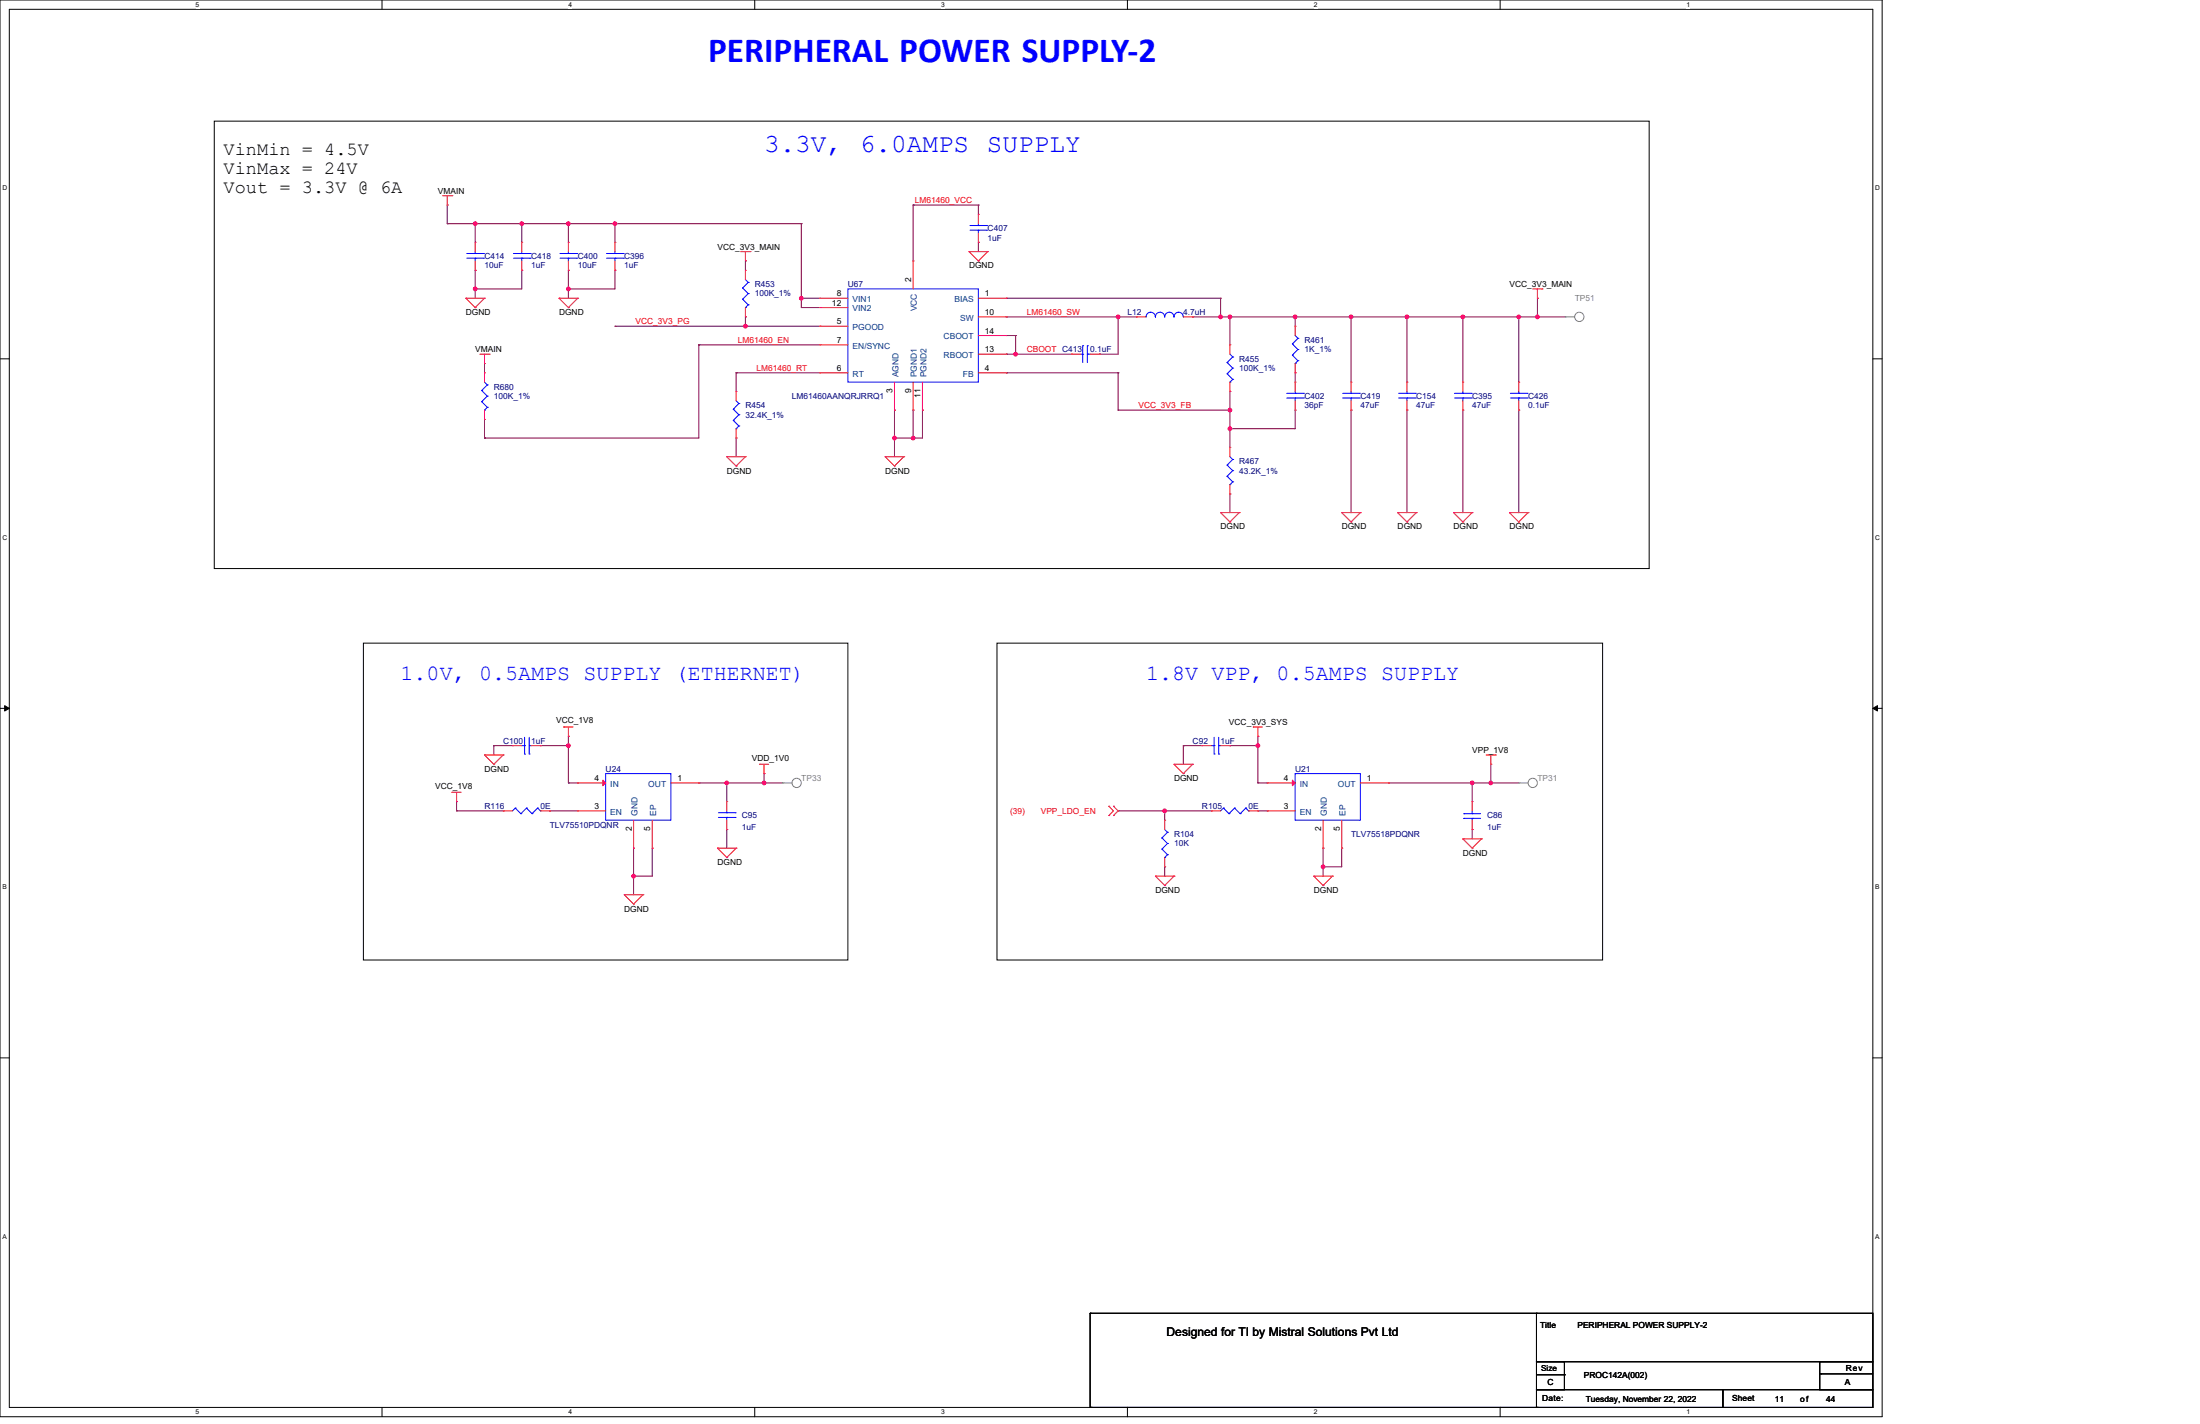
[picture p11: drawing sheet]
<svg xmlns="http://www.w3.org/2000/svg" width="432mm" height="279mm" viewBox="0 0 432 279" stroke-linecap="round" stroke-linejoin="round" font-family="sans-serif">
<path d="M0 0h369.4v278h-369.4zM1.8 1.8h365.8v274.3h-365.8z" fill="none" stroke="#000" stroke-width=".2"/>
<g fill="#fff">
<path d="M38.4 .2h.7v1.4h-.7z"/>
<path d="M38.4 276.3h.7v1.5h-.7z"/>
</g>
<path d="M75 0v1.8M75 276.1v1.9" fill="none" stroke="#000" stroke-width=".2"/>
<g fill="#fff">
<path d="M111.6 .2h.7v1.4h-.7z"/>
<path d="M111.6 276.3h.7v1.5h-.7z"/>
</g>
<path d="M148.1 0v1.8M148.1 276.1v1.9" fill="none" stroke="#000" stroke-width=".2"/>
<g fill="#fff">
<path d="M184.7 .2h.7v1.4h-.7z"/>
<path d="M184.7 276.3h.7v1.5h-.7z"/>
</g>
<path d="M221.3 0v1.8M221.3 276.1v1.9" fill="none" stroke="#000" stroke-width=".2"/>
<g fill="#fff">
<path d="M257.9 .2h.7v1.4h-.7z"/>
<path d="M257.9 276.3h.7v1.5h-.7z"/>
</g>
<path d="M294.4 0v1.8M294.4 276.1v1.9" fill="none" stroke="#000" stroke-width=".2"/>
<g fill="#fff">
<path d="M331 .2h.7v1.4h-.7z"/>
<path d="M331 276.3h.7v1.5h-.7z"/>
<path d="M.5 36.1h.9v1.5h-.9z"/>
<path d="M368 36.1h1v1.5h-1z"/>
<path d="M.5 104.7h.9v1.5h-.9z"/>
<path d="M368 104.7h1v1.5h-1z"/>
</g>
<path d="M0 70.4h1.8M367.6 70.4h1.8" fill="none" stroke="#000" stroke-width=".2"/>
<g fill="#fff">
<path d="M.5 173.3h.8v1.4h-.8z"/>
<path d="M368 173.3h.9v1.4h-.9z"/>
</g>
<path d="M0 139h1.8M.9 138.5l.9 .5-.9 .5zM367.6 139l.9-.5v1zM367.6 139h1.8" fill="none" stroke="#000" stroke-width=".2"/>
<path d="M.9 138.5l.9 .5-.9 .5zM367.6 139l.9-.5v1z" fill="#000"/>
<g fill="#fff">
<path d="M.5 241.9h.8v1.4h-.8z"/>
<path d="M368 241.9h.9v1.4h-.9z"/>
</g>
<path d="M42.1 23.8h281.6v87.8h-281.6zM71.3 126.2h95.1v62.2h-95.1zM195.7 126.2h118.9v62.2h-118.9zM0 207.6h1.8M367.6 207.6h1.8" fill="none" stroke="#000" stroke-width=".2"/>
<path d="M175.6 80.5h.1M175.6 80.5v5.5M179.2 80.5h.1M179.2 80.5v5.5M181.1 80.5h.1M181.1 80.5v5.5" fill="none" stroke="#800040" stroke-width=".2"/>
<circle cx="179.2" cy="85.9" r=".36" fill="#f0f"/>
<circle cx="179.2" cy="85.9" r=".36" fill="none" stroke="#f0f" stroke-width=".2"/>
<path d="M179.2 86h.1M179.2 86h1.9M292.6 153.6h.1M292.6 153.6h5.5M259.7 170.1h.1M259.7 166.4h.1M259.7 166.4v3.7M263.3 166.4h.1M263.3 166.4v3.7h-3.6M288.9 162.8h.1M288.9 162.8v1.8" fill="none" stroke="#800040" stroke-width=".2"/>
<circle cx="259.7" cy="170.1" r=".36" fill="#f0f"/>
<circle cx="259.7" cy="170.1" r=".36" fill="none" stroke="#f0f" stroke-width=".2"/>
<path d="M272.5 153.6h.1M272.5 153.6h16.4" fill="none" stroke="#800040" stroke-width=".2"/>
<circle cx="288.9" cy="153.6" r=".36" fill="#f0f"/>
<circle cx="288.9" cy="153.6" r=".36" fill="none" stroke="#f0f" stroke-width=".2"/>
<path d="M288.9 153.6h.1M288.9 153.6v3.7M292.6 150h.1M292.6 150v3.6" fill="none" stroke="#800040" stroke-width=".2"/>
<circle cx="292.6" cy="153.6" r=".36" fill="#f0f"/>
<circle cx="292.6" cy="153.6" r=".36" fill="none" stroke="#f0f" stroke-width=".2"/>
<path d="M228.6 159.1h.1M228.6 159.1v1.8M228.6 159.1h9.1M259.7 170.1h.1M259.7 170.1v1.8" fill="none" stroke="#800040" stroke-width=".2"/>
<circle cx="228.6" cy="159.1" r=".36" fill="#f0f"/>
<circle cx="228.6" cy="159.1" r=".36" fill="none" stroke="#f0f" stroke-width=".2"/>
<g fill="none" stroke="#800040" stroke-width=".2">
<path d="M219.5 159.1h.1M219.5 159.1h9.1M232.3 146.3h.1M232.3 146.3v3.7M232.3 146.3h3.6M241.4 146.3h.1M241.4 146.3h5.5M246.9 159.1h.1M246.9 144.5h.1M246.9 146.3h.1M246.9 159.1h1.8M246.9 144.5v9.1"/>
<path d="M228.6 170.1h.1M228.6 170.1v1.8"/>
</g>
<circle cx="246.9" cy="146.3" r=".36" fill="#f0f"/>
<circle cx="246.9" cy="146.3" r=".36" fill="none" stroke="#f0f" stroke-width=".2"/>
<path d="M120.7 64h.1M120.7 64h25.6M246.9 153.6h.1M246.9 153.6h1.8M288.9 153.6h.1M288.9 153.6h3.7" fill="none" stroke="#800040" stroke-width=".2"/>
<circle cx="146.3" cy="64" r=".36" fill="#f0f"/>
<circle cx="146.3" cy="64" r=".36" fill="none" stroke="#f0f" stroke-width=".2"/>
<path d="M95.1 71.3h.1M95.1 71.3v1.9M137.2 67.7h.1M137.2 67.7v18.3h-42.1M137.2 67.7h23.7M301.8 62.2h.1M301.8 62.2h5.4M95.1 86h.1M95.1 82.3v3.7" fill="none" stroke="#800040" stroke-width=".2"/>
<circle cx="301.7" cy="62.2" r=".36" fill="#f0f"/>
<circle cx="301.7" cy="62.2" r=".36" fill="none" stroke="#f0f" stroke-width=".2"/>
<path d="M93.3 43.9h.1M93.3 43.9h9.1M298.1 62.2h.1M298.1 62.2h3.7" fill="none" stroke="#800040" stroke-width=".2"/>
<circle cx="102.4" cy="43.9" r=".36" fill="#f0f"/>
<circle cx="102.4" cy="43.9" r=".36" fill="none" stroke="#f0f" stroke-width=".2"/>
<circle cx="93.3" cy="43.9" r=".36" fill="#f0f"/>
<circle cx="93.3" cy="43.9" r=".36" fill="none" stroke="#f0f" stroke-width=".2"/>
<path d="M175.6 86h.1M175.6 86v3.6" fill="none" stroke="#800040" stroke-width=".2"/>
<circle cx="175.6" cy="85.9" r=".36" fill="#f0f"/>
<circle cx="175.6" cy="85.9" r=".36" fill="none" stroke="#f0f" stroke-width=".2"/>
<g fill="none" stroke="#800040" stroke-width=".2">
<path d="M87.8 40.2h.1M87.8 43.9h.1M87.8 40.2v3.7M87.8 43.9h5.5M93.3 43.9h.1M93.3 43.9v3.6M102.4 43.9h.1M102.4 43.9h18.3M102.4 43.9v3.6M111.6 43.9h.1M111.6 43.9v3.6M157.3 58.5h.1"/>
<path d="M157.3 58.5v1.8M157.3 58.5h3.6M179.2 40.2h.1M179.2 40.2v11M179.2 40.2h12.8M192 40.2h.1M192 47.5h.1M192 40.2v1.9M192 47.5v1.9M157.3 60.3h.1M157.3 60.3h3.6M175.6 86h.1"/>
<path d="M175.6 86h3.6"/>
</g>
<circle cx="111.6" cy="43.9" r=".36" fill="#f0f"/>
<circle cx="111.6" cy="43.9" r=".36" fill="none" stroke="#f0f" stroke-width=".2"/>
<path d="M120.7 43.9h.1M120.7 43.9v3.6M120.7 43.9h36.6" fill="none" stroke="#800040" stroke-width=".2"/>
<circle cx="120.7" cy="43.9" r=".36" fill="#f0f"/>
<circle cx="120.7" cy="43.9" r=".36" fill="none" stroke="#f0f" stroke-width=".2"/>
<path d="M93.3 53h.1M93.3 56.7h.1M93.3 53v3.7M93.3 56.7h9.1" fill="none" stroke="#800040" stroke-width=".2"/>
<circle cx="93.3" cy="56.7" r=".36" fill="#f0f"/>
<circle cx="93.3" cy="56.7" r=".36" fill="none" stroke="#f0f" stroke-width=".2"/>
<path d="M102.4 53h.1M102.4 53v3.7M111.6 53h.1M111.6 56.7h.1M111.6 53v3.7M111.6 56.7h9.1" fill="none" stroke="#800040" stroke-width=".2"/>
<circle cx="111.6" cy="56.7" r=".36" fill="#f0f"/>
<circle cx="111.6" cy="56.7" r=".36" fill="none" stroke="#f0f" stroke-width=".2"/>
<path d="M93.3 56.7h.1M93.3 56.7v1.8M111.6 56.7h.1M111.6 56.7v1.8M120.7 53h.1M120.7 53v3.7M157.3 43.9h.1M157.3 43.9v14.6" fill="none" stroke="#800040" stroke-width=".2"/>
<circle cx="157.3" cy="58.5" r=".36" fill="#f0f"/>
<circle cx="157.3" cy="58.5" r=".36" fill="none" stroke="#f0f" stroke-width=".2"/>
<path d="M144.5 73.2h.1M144.5 73.2v3.6M144.5 73.2h16.4M146.3 62.2h.1M146.3 64h.1M146.3 62.2v1.8M146.3 64h14.6M197.5 62.2h.1M197.5 62.2h22M144.5 86h.1M144.5 86v3.6" fill="none" stroke="#800040" stroke-width=".2"/>
<circle cx="219.5" cy="62.2" r=".36" fill="#f0f"/>
<circle cx="219.5" cy="62.2" r=".36" fill="none" stroke="#f0f" stroke-width=".2"/>
<path d="M239.6 58.5h.1M239.6 58.5v3.7h-5.5M234.1 62.2h.1" fill="none" stroke="#800040" stroke-width=".2"/>
<circle cx="239.6" cy="62.2" r=".36" fill="#f0f"/>
<circle cx="239.6" cy="62.2" r=".36" fill="none" stroke="#f0f" stroke-width=".2"/>
<path d="M197.5 58.5h.1M197.5 58.5h42.1M197.5 65.8h.1M197.5 65.8h1.8M199.3 65.8h.1M199.3 69.5h.1M199.3 65.8v3.7M199.3 69.5h11" fill="none" stroke="#800040" stroke-width=".2"/>
<circle cx="199.3" cy="69.5" r=".36" fill="#f0f"/>
<circle cx="199.3" cy="69.5" r=".36" fill="none" stroke="#f0f" stroke-width=".2"/>
<path d="M197.5 69.5h.1M197.5 69.5h1.8M215.8 69.5h.1M219.5 62.2h.1M219.5 62.2v7.3h-3.7M219.5 62.2h3.6M239.6 62.2h.1M239.6 62.2h1.8M241.4 62.2h.1M241.4 62.2v5.5" fill="none" stroke="#800040" stroke-width=".2"/>
<circle cx="241.4" cy="62.2" r=".36" fill="#f0f"/>
<circle cx="241.4" cy="62.2" r=".36" fill="none" stroke="#f0f" stroke-width=".2"/>
<path d="M241.4 62.2h.1M241.4 62.2h23.8M254.2 62.2h.1M254.2 62.2v1.8" fill="none" stroke="#800040" stroke-width=".2"/>
<circle cx="254.2" cy="62.2" r=".36" fill="#f0f"/>
<circle cx="254.2" cy="62.2" r=".36" fill="none" stroke="#f0f" stroke-width=".2"/>
<path d="M197.5 73.2h.1M197.5 73.2h22M219.5 73.2h.1M219.5 73.2v7.3M241.4 76.8h.1M241.4 76.8v3.7h-21.9M254.2 73.2h.1M254.2 73.2v1.8M219.5 80.5h.1M241.4 84.1h.1M254.2 80.5h.1M254.2 80.5v3.6h-12.8" fill="none" stroke="#800040" stroke-width=".2"/>
<circle cx="241.4" cy="80.5" r=".36" fill="#f0f"/>
<circle cx="241.4" cy="80.5" r=".36" fill="none" stroke="#f0f" stroke-width=".2"/>
<path d="M241.4 80.5h.1M241.4 80.5v3.6" fill="none" stroke="#800040" stroke-width=".2"/>
<circle cx="241.4" cy="84.1" r=".36" fill="#f0f"/>
<circle cx="241.4" cy="84.1" r=".36" fill="none" stroke="#f0f" stroke-width=".2"/>
<path d="M265.2 62.2h.1M265.2 62.2v12.8M241.4 84.1h.1M241.4 96.9h.1M241.4 84.1v3.7M241.4 96.9v3.7" fill="none" stroke="#800040" stroke-width=".2"/>
<circle cx="265.2" cy="62.2" r=".36" fill="#f0f"/>
<circle cx="265.2" cy="62.2" r=".36" fill="none" stroke="#f0f" stroke-width=".2"/>
<path d="M265.2 62.2h.1M265.2 62.2h21.9M276.1 62.2h.1M276.1 62.2v12.8M265.2 80.5h.1M265.2 80.5v20.1" fill="none" stroke="#800040" stroke-width=".2"/>
<circle cx="276.1" cy="62.2" r=".36" fill="#f0f"/>
<circle cx="276.1" cy="62.2" r=".36" fill="none" stroke="#f0f" stroke-width=".2"/>
<path d="M287.1 62.2h.1M287.1 62.2v12.8" fill="none" stroke="#800040" stroke-width=".2"/>
<circle cx="287.1" cy="62.2" r=".36" fill="#f0f"/>
<circle cx="287.1" cy="62.2" r=".36" fill="none" stroke="#f0f" stroke-width=".2"/>
<path d="M298.1 62.2h.1M298.1 62.2v12.8M276.1 80.5h.1M276.1 80.5v20.1M287.1 80.5h.1M287.1 80.5v20.1M298.1 80.5h.1M298.1 80.5v20.1" fill="none" stroke="#800040" stroke-width=".2"/>
<circle cx="298.1" cy="62.2" r=".36" fill="#f0f"/>
<circle cx="298.1" cy="62.2" r=".36" fill="none" stroke="#f0f" stroke-width=".2"/>
<path d="M146.3 51.2h.1M146.3 51.2v1.8M301.8 58.5h.1M301.8 58.5v3.7M287.1 62.2h.1M287.1 62.2h11M107.9 159.1h.1M107.9 159.1h5.5M124.4 171.9h.1M124.4 171.9h3.6M124.4 171.9v3.7" fill="none" stroke="#800040" stroke-width=".2"/>
<circle cx="124.4" cy="171.9" r=".36" fill="#f0f"/>
<circle cx="124.4" cy="171.9" r=".36" fill="none" stroke="#f0f" stroke-width=".2"/>
<path d="M96.9 146.3h.1M96.9 146.3v1.8M111.6 144.5h.1M111.6 153.6h.1M111.6 146.3h.1M111.6 144.5v9.1M111.6 153.6h1.8M124.4 166.4h.1M124.4 166.4v5.5M128 166.4h.1M128 166.4v5.5" fill="none" stroke="#800040" stroke-width=".2"/>
<circle cx="111.6" cy="146.3" r=".36" fill="#f0f"/>
<circle cx="111.6" cy="146.3" r=".36" fill="none" stroke="#f0f" stroke-width=".2"/>
<path d="M96.9 146.3h.1M96.9 146.3h3.7M106.1 146.3h.1M106.1 146.3h5.5M150 151.8h.1M150 151.8v1.8" fill="none" stroke="#800040" stroke-width=".2"/>
<circle cx="150" cy="153.6" r=".36" fill="#f0f"/>
<circle cx="150" cy="153.6" r=".36" fill="none" stroke="#f0f" stroke-width=".2"/>
<path d="M137.2 153.6h.1M137.2 153.6h5.4" fill="none" stroke="#800040" stroke-width=".2"/>
<circle cx="142.6" cy="153.6" r=".36" fill="#f0f"/>
<circle cx="142.6" cy="153.6" r=".36" fill="none" stroke="#f0f" stroke-width=".2"/>
<path d="M89.6 157.3h.1M89.6 159.1h.1M89.6 157.3v1.8M89.6 159.1h9.2M142.6 153.6h.1M142.6 153.6h11M142.6 153.6v3.7M150 153.6h.1M142.6 162.8h.1M142.6 162.8v3.6" fill="none" stroke="#800040" stroke-width=".2"/>
<g fill="none" stroke="#f00" stroke-width=".2">
<path d="M86.9 38.4h1.8M87.8 38.4v1.8M88.7 38.4h.1M87.8 40.2h.1M91.4 58.5h.1M91.4 58.5h3.7M91.4 58.5l1.9 1.8M95.1 58.5h.1M95.1 58.5l-1.8 1.8M109.7 58.5h.1M109.7 58.5h3.7M109.7 58.5l1.9 1.8"/>
<path d="M113.4 58.5h.1M113.4 58.5l-1.8 1.8M145.4 49.4h1.8M146.3 51.2h.1M146.3 49.4v1.8M147.2 49.4h.1M190.2 49.4h.1M190.2 49.4h3.7M190.2 49.4l1.8 1.8M192 51.2h.1M192 42.1h.1M192 47.5h.1"/>
<path d="M192 42.1v1.8M192 45.7v1.8M193.9 49.4h.1M193.9 49.4l-1.9 1.8M300.8 56.7h1.9M301.8 58.5h.1M301.8 56.7v1.8M302.7 56.7h.1M93.3 60.3h.1M94.2 69.5h1.8M95.1 71.3h.1M95.1 73.2h.1"/>
<path d="M95.1 69.5v1.8M95.1 73.2v1.8M96 69.5h.1M111.6 60.3h.1M144.5 76.8h.1M144.5 76.8v1.8M254.2 75h.1M254.2 75v1.8M254.2 78.6v1.9M265.2 75h.1M265.2 75v1.8M265.2 78.6v1.9"/>
<path d="M276.1 75h.1M276.1 75v1.8M276.1 78.6v1.9M95.1 82.3h.1M95.1 80.5v1.8M142.6 89.6h.1M142.6 89.6h3.7M142.6 89.6l1.9 1.8M144.5 91.4h.1M144.5 86h.1M144.5 84.1v1.9M146.3 89.6h.1"/>
<path d="M146.3 89.6l-1.8 1.8M173.7 89.6h.1M173.7 89.6h3.7M173.7 89.6l1.9 1.8M175.6 91.4h.1M177.4 89.6h.1M177.4 89.6l-1.8 1.8M254.2 80.5h.1M265.2 80.5h.1M276.1 80.5h.1M239.6 100.6h.1M239.6 100.6h3.6"/>
<path d="M239.6 100.6l1.8 1.8M241.4 102.4h.1M243.2 100.6h.1M243.2 100.6l-1.8 1.8M263.3 100.6h.1M263.3 100.6h3.7M263.3 100.6l1.9 1.8M265.2 102.4h.1M267 100.6h.1M267 100.6l-1.8 1.8M274.3 100.6h.1M274.3 100.6h3.7"/>
<path d="M274.3 100.6l1.8 1.8M276.1 102.4h.1M278 100.6h.1M278 100.6l-1.9 1.8M285.3 100.6h.1M285.3 100.6h3.6M285.3 100.6l1.8 1.8M287.1 102.4h.1M288.9 100.6h.1M288.9 100.6l-1.8 1.8M296.3 100.6h.1M296.3 100.6h3.6"/>
<path d="M296.3 100.6l1.8 1.8M298.1 102.4h.1M299.9 100.6h.1M299.9 100.6l-1.8 1.8M88.7 155.4h.1M88.7 155.4h1.8M89.6 157.3h.1M89.6 155.4v1.9M95.1 148.1h.1M95.1 148.1h3.7M95.1 148.1l1.8 1.9M96.9 150h.1"/>
<path d="M98.8 148.1h.1M98.8 148.1l-1.9 1.9M100.6 146.3h.1M100.6 146.3h1.8M104.2 146.3h1.9M106.1 146.3h.1M110.6 142.6h.1M110.6 142.6h1.9M111.6 144.5h.1M111.6 142.6v1.9M149 150h.1M149 150h1.9"/>
<path d="M150 151.8h.1M150 150v1.8M217.6 158.2h.1M217.6 158.2l.9 .9-.9 .9M218.5 158.2h.1M218.5 158.2l1 .9-1 .9M230.4 150h.1M230.4 150h3.7M230.4 150l1.9 1.8M232.3 151.8h.1M234.1 150h.1M234.1 150l-1.8 1.8"/>
<path d="M246 142.6h.1M246 142.6h1.8M246.9 144.5h.1M246.9 142.6v1.9M248.7 159.1h.1M248.7 159.1h5.5M267 153.6h5.5M272.5 153.6h.1M288.9 157.3h.1M288.9 157.3v1.8M291.7 148.1h1.8M292.6 150h.1"/>
<path d="M292.6 148.1v1.9M293.5 148.1h.1M122.5 175.6h.1M122.5 175.6h3.7M122.5 175.6l1.9 1.8M124.4 177.4h.1M126.2 175.6h.1M126.2 175.6l-1.8 1.8M140.8 166.4h.1M140.8 166.4h3.7M140.8 166.4l1.8 1.8M142.6 168.2h.1"/>
<path d="M144.5 166.4h.1M144.5 166.4l-1.9 1.8M217.6 160h.1M218.5 160h.1M226.8 171.9h.1M226.8 171.9h3.6M226.8 171.9l1.8 1.8M228.6 173.7h.1M230.4 171.9h.1M230.4 171.9l-1.8 1.8M257.9 171.9h.1M257.9 171.9h3.6"/>
<path d="M257.9 171.9l1.8 1.8M259.7 173.7h.1M259.7 166.4h.1M259.7 160.9v5.5M261.5 171.9h.1M261.5 171.9l-1.8 1.8M287.1 164.6h.1M287.1 164.6h3.7M287.1 164.6l1.8 1.8M288.9 166.4h.1M288.9 162.8h.1M288.9 160.9v1.9"/>
<path d="M290.8 164.6h.1M290.8 164.6l-1.9 1.8"/>
</g>
<g fill="none" stroke="#000" stroke-width=".2">
<path d="M214 257.7h.1M214 257.7h87.8M214 257.7v18.4M301.6 257.7h66v9.5h-66zM214 276.1h.1M214.2 276.1h.1M214.2 276.1h87.7M301.6 267.2h5.5v5.5h-5.5zM301.6 272.7h36.5v3.4h-36.5zM301.6 269.7h5.5M307.1 269.7h.1M338.1 272.7h29.5v3.4h-29.5z"/>
<path d="M357.2 267.2h10.4v5.5h-10.4zM357.3 269.6h.1M357.3 269.6h10.3"/>
</g>
<g fill="none" stroke="#00f" stroke-width=".2">
<path d="M190.4 45.2h3.3M190.4 44.3h3.3M192 44.3h.1M192 45.2h.1M192 43.9v.4M192 45.2v.5M193.7 45.2h.1M193.7 44.3h.1M94.5 76.6h.1M94.5 78.8h.1M94.5 76.6l1.1 1.1M94.5 78.8l1.1 1.1"/>
<path d="M95.1 75l.5 .5M95.6 75.5h.1M95.6 77.7h.1M95.6 79.9h.1M95.6 75.5l-1.1 1.1M95.6 77.7l-1.1 1.1M95.6 79.9l-.5 .6M144.5 78.6l.5 .6M145 79.2h.1M145 79.2l-1.1 1.1M252.6 78.1h3.2M252.6 77.2h3.2"/>
<path d="M254.2 77.2h.1M254.2 78.1h.1M254.2 76.8v.4M254.2 78.1v.5M255.8 78.1h.1M255.8 77.2h.1M263.5 78.1h3.3M263.5 77.2h3.3M265.2 77.2h.1M265.2 78.1h.1M265.2 76.8v.4M265.2 78.1v.5"/>
<path d="M266.8 78.1h.1M266.8 77.2h.1M274.5 78.1h3.3M274.5 77.2h3.3M276.1 77.2h.1M276.1 78.1h.1M276.1 76.8v.4M276.1 78.1v.5M277.8 78.1h.1M277.8 77.2h.1M95.1 80.5h.1M143.9 80.3h.1"/>
<path d="M143.9 82.5h.1M143.9 80.3l1.1 1.1M143.9 82.5l1.1 1.1M144.5 84.1h.1M145 81.4h.1M145 83.6h.1M145 81.4l-1.1 1.1M145 83.6l-.5 .5M102.4 146.3h.6M103 147.9h.1M103 146.3h.1M103 144.7v3.2"/>
<path d="M103.9 146.3h.1M103.9 147.9h.1M103.9 146.3h.3M103.9 144.7v3.2M254.2 151.8h12.8v9.1h-12.8zM287.3 159.7h.1M287.3 159.7h3.3M288.9 159.7h.1M288.9 159.1v.6M287.3 160.6h.1M287.3 160.6h3.3M288.9 160.6h.1"/>
<path d="M288.9 160.6v.3"/>
</g>
<path d="M253.7 153.1l.5 .5-.5 .6z" fill="#f00"/>
<g fill="none" stroke="#f00" stroke-width=".2">
<path d="M93.3 47.5h.1M93.3 53h.1M93.3 47.5v1.9M93.3 51.2v1.8M102.4 47.5h.1M102.4 53h.1M102.4 47.5v1.9M102.4 51.2v1.8M111.6 47.5h.1M111.6 53h.1M111.6 47.5v1.9M111.6 51.2v1.8"/>
<path d="M120.7 47.5h.1M120.7 53h.1M120.7 47.5v1.9M120.7 51.2v1.8M146.3 53h.1M146.3 53v1.9M160.9 58.5h.1M160.9 58.5h5.5M179.2 51.2h.1M179.2 51.2v5.5M192 58.5h5.5M197.5 58.5h.1"/>
<path d="M146.3 62.2h.1M146.3 60.3v1.9M160.9 64h.1M160.9 73.2h.1M160.9 67.7h.1M160.9 60.3h.1M160.9 73.2h5.5M160.9 64h5.5M160.9 67.7h5.5M160.9 60.3h5.5M175.6 75v5.5M179.2 75v5.5"/>
<path d="M181.1 75v5.5M192 62.2h5.5M192 69.5h5.5M192 73.2h5.5M192 65.8h5.5M197.5 73.2h.1M197.5 62.2h.1M197.5 69.5h.1M197.5 65.8h.1M210.3 69.5h.1M210.3 69.5h1.8M214 69.5h1.8"/>
<path d="M215.8 69.5h.1M223.1 62.2h.1M223.1 62.2h1.8M232.3 62.2h1.8M234.1 62.2h.1M241.4 67.7h.1M241.4 76.8h.1M241.4 67.7v1.8M241.4 75v1.8M287.1 75h.1M287.1 75v1.8M287.1 78.6v1.9"/>
<path d="M298.1 75h.1M298.1 75v1.8M298.1 78.6v1.9M175.6 80.5h.1M179.2 80.5h.1M181.1 80.5h.1M241.4 87.8h.1M241.4 96.9h.1M241.4 87.8v1.8M241.4 95.1v1.8M287.1 80.5h.1M298.1 80.5h.1"/>
<path d="M98.8 159.1h.1M98.8 159.1h1.8M106.1 159.1h1.8M107.9 159.1h.1M113.4 159.1h.1M113.4 159.1h5.5M131.7 153.6h5.5M137.2 153.6h.1M142.6 157.3h.1M142.6 157.3v1.8M235.9 146.3h.1M235.9 146.3h1.8"/>
<path d="M237.7 159.1h.1M237.7 159.1h1.9M239.6 146.3h1.8M241.4 146.3h.1M245.1 159.1h1.8M246.9 159.1h.1M248.7 153.6h.1M248.7 153.6h5.5M253.7 153.1l.5 .5-.5 .6zM124.4 166.4h.1M124.4 160.9v5.5M142.6 162.8h.1"/>
<path d="M142.6 160.9v1.9M228.6 160.9h.1M228.6 170.1h.1M228.6 160.9v1.9M228.6 168.2v1.9M263.3 166.4h.1M263.3 160.9v5.5"/>
</g>
<g fill="none" stroke="#00f" stroke-width=".2">
<path d="M91.6 50.7h3.3M91.6 49.7h3.3M93.3 49.7h.1M93.3 50.7h.1M93.3 49.4v.3M93.3 50.7v.5M94.9 50.7h.1M94.9 49.7h.1M100.8 50.7h3.3M100.8 49.7h3.3M102.4 49.7h.1M102.4 50.7h.1"/>
<path d="M102.4 49.4v.3M102.4 50.7v.5M104.1 50.7h.1M104.1 49.7h.1M109.9 50.7h3.3M109.9 49.7h3.3M111.6 49.7h.1M111.6 50.7h.1M111.6 49.4v.3M111.6 50.7v.5M113.2 50.7h.1M113.2 49.7h.1"/>
<path d="M119.1 50.7h3.2M119.1 49.7h3.2M120.7 49.7h.1M120.7 50.7h.1M120.7 49.4v.3M120.7 50.7v.5M122.3 50.7h.1M122.3 49.7h.1M145.8 56.5h.1M145.8 58.7h.1M145.8 56.5l1.1 1.1M145.8 58.7l1.1 1.1"/>
<path d="M146.3 54.9l.6 .5M146.9 55.4h.1M146.9 57.6h.1M146.9 59.8h.1M146.9 55.4l-1.1 1.1M146.9 57.6l-1.1 1.1M146.9 59.8l-.6 .5M166.4 56.7h25.6v18.3h-25.6zM146.3 60.3h.1M212.1 69.5h.4M212.5 69.5h.1M212.5 67.8h.1"/>
<path d="M212.5 67.8v3.3M213.4 67.8h.1M213.4 69.5h.1M213.4 69.5h.6M213.4 67.8v3.3M224.9 62.2a.9 .9 0 0 1 1-.9 .91 .91 0 0 1 .9 .9M226.8 62.2a.91 .91 0 0 1 .9-.9 .91 .91 0 0 1 .9 .9 .91 .91 0 0 1 .9-.9 .91 .91 0 0 1 .9 .9 .9 .9 0 0 1 .9-.9 .91 .91 0 0 1 .9 .9M240.8 71.1h.1M240.8 73.3h.1M240.8 71.1l1.1 1.1M240.8 73.3l1.1 1.1M241.4 75h.1"/>
<path d="M241.4 69.5l.5 .5M241.9 70h.1M241.9 72.2h.1M241.9 74.4h.1M241.9 70l-1.1 1.1M241.9 72.2l-1.1 1.1M241.9 74.4l-.5 .6M285.5 78.1h3.3M285.5 77.2h3.3M287.1 77.2h.1M287.1 78.1h.1M287.1 76.8v.4"/>
<path d="M287.1 78.1v.5M288.8 78.1h.1M288.8 77.2h.1M296.4 78.1h3.3M296.4 77.2h3.3M298.1 77.2h.1M298.1 78.1h.1M298.1 76.8v.4M298.1 78.1v.5M299.7 78.1h.1M299.7 77.2h.1M240.8 91.3h.1"/>
<path d="M240.8 93.5h.1M240.8 91.3l1.1 1.1M240.8 93.5l1.1 1M241.4 95.1h.1M241.4 89.6l.5 .6M241.9 90.2h.1M241.9 92.4h.1M241.9 94.5h.1M241.9 90.2l-1.1 1.1M241.9 92.4l-1.1 1.1M241.9 94.5l-.5 .6M101.1 158.6h.1"/>
<path d="M101.1 158.6l-.5 .5M101.1 158.6l1.1 1.1M102.2 159.7h.1M103.3 158.6h.1M103.3 158.6l-1.1 1.1M103.3 158.6l1.1 1.1M104.4 159.7h.1M105.5 158.6h.1M105.5 158.6l-1.1 1.1M105.5 158.6l.6 .5M106.1 159.1h.1M118.9 151.8h12.8v9.1h-12.8z"/>
<path d="M141 159.5h3.3M142.6 159.5h.1M142.6 159.1v.4M144.3 159.5h.1M237.7 146.3h.6M238.3 147.9h.1M238.3 146.3h.1M238.3 144.7v3.2M239.2 146.3h.1M239.2 147.9h.1M239.2 146.3h.4M239.2 144.7v3.2"/>
<path d="M240.1 158.6h.1M240.1 158.6l-.5 .5M240.1 158.6l1.1 1.1M241.2 159.7h.1M242.3 158.6h.1M242.3 158.6l-1.1 1.1M242.3 158.6l1.1 1.1M243.4 159.7h.1M244.5 158.6h.1M244.5 158.6l-1.1 1.1M244.5 158.6l.6 .5M245.1 159.1h.1"/>
<path d="M141 160.4h3.3M142.6 160.4h.1M142.6 160.4v.5M144.3 160.4h.1M228 164.4h.1M228 166.6h.1M228 164.4l1.2 1.1M228 166.6l1.2 1.1M228.6 168.2h.1M228.6 162.8l.6 .5M229.2 163.3h.1M229.2 165.5h.1"/>
<path d="M229.2 167.7h.1M229.2 163.3l-1.2 1.1M229.2 165.5l-1.2 1.1M229.2 167.7l-.6 .5"/>
</g>
<g fill="none" stroke="#808080" stroke-width=".2">
<path d="M307.2 62.2h.1M307.2 62.2h1.9M153.6 153.6h.1M153.6 153.6h1.8M298.1 153.6h.1M298.1 153.6h1.8"/>
<circle cx="310" cy="62.2" r=".91"/>
<circle cx="156.4" cy="153.6" r=".91"/>
<circle cx="300.8" cy="153.6" r=".91"/>
</g>
<path d="M118.3 153.1l.6 .5-.6 .6z" fill="#f00"/>
<path d="M254.2 64h.1M254.2 73.2h.1M254.2 64v1.8M254.2 71.3v1.9M113.4 153.6h.1M113.4 153.6h5.5M118.3 153.1l.6 .5-.6 .6zM128 166.4h.1M128 160.9v5.5" fill="none" stroke="#f00" stroke-width=".2"/>
<path d="M253.7 67.5h.1M253.7 69.7h.1M253.7 67.5l1 1.1M253.7 69.7l1 1.1M254.2 71.3h.1M254.2 65.8l.5 .6M254.7 66.4h.1M254.7 68.6h.1M254.7 70.8h.1M254.7 66.4l-1 1.1M254.7 68.6l-1 1.1M254.7 70.8l-.5 .5" fill="none" stroke="#00f" stroke-width=".2"/>
<circle cx="179.2" cy="85.9" r=".36" fill="#f0f"/>
<circle cx="179.2" cy="85.9" r=".36" fill="none" stroke="#f0f" stroke-width=".2"/>
<circle cx="259.7" cy="170.1" r=".36" fill="#f0f"/>
<circle cx="259.7" cy="170.1" r=".36" fill="none" stroke="#f0f" stroke-width=".2"/>
<circle cx="288.9" cy="153.6" r=".36" fill="#f0f"/>
<circle cx="288.9" cy="153.6" r=".36" fill="none" stroke="#f0f" stroke-width=".2"/>
<circle cx="292.6" cy="153.6" r=".36" fill="#f0f"/>
<circle cx="292.6" cy="153.6" r=".36" fill="none" stroke="#f0f" stroke-width=".2"/>
<circle cx="228.6" cy="159.1" r=".36" fill="#f0f"/>
<circle cx="228.6" cy="159.1" r=".36" fill="none" stroke="#f0f" stroke-width=".2"/>
<circle cx="246.9" cy="146.3" r=".36" fill="#f0f"/>
<circle cx="246.9" cy="146.3" r=".36" fill="none" stroke="#f0f" stroke-width=".2"/>
<circle cx="146.3" cy="64" r=".36" fill="#f0f"/>
<circle cx="146.3" cy="64" r=".36" fill="none" stroke="#f0f" stroke-width=".2"/>
<circle cx="301.7" cy="62.2" r=".36" fill="#f0f"/>
<circle cx="301.7" cy="62.2" r=".36" fill="none" stroke="#f0f" stroke-width=".2"/>
<circle cx="102.4" cy="43.9" r=".36" fill="#f0f"/>
<circle cx="102.4" cy="43.9" r=".36" fill="none" stroke="#f0f" stroke-width=".2"/>
<circle cx="93.3" cy="43.9" r=".36" fill="#f0f"/>
<circle cx="93.3" cy="43.9" r=".36" fill="none" stroke="#f0f" stroke-width=".2"/>
<circle cx="175.6" cy="85.9" r=".36" fill="#f0f"/>
<circle cx="175.6" cy="85.9" r=".36" fill="none" stroke="#f0f" stroke-width=".2"/>
<circle cx="111.6" cy="43.9" r=".36" fill="#f0f"/>
<circle cx="111.6" cy="43.9" r=".36" fill="none" stroke="#f0f" stroke-width=".2"/>
<circle cx="120.7" cy="43.9" r=".36" fill="#f0f"/>
<circle cx="120.7" cy="43.9" r=".36" fill="none" stroke="#f0f" stroke-width=".2"/>
<circle cx="93.3" cy="56.7" r=".36" fill="#f0f"/>
<circle cx="93.3" cy="56.7" r=".36" fill="none" stroke="#f0f" stroke-width=".2"/>
<circle cx="111.6" cy="56.7" r=".36" fill="#f0f"/>
<circle cx="111.6" cy="56.7" r=".36" fill="none" stroke="#f0f" stroke-width=".2"/>
<circle cx="157.3" cy="58.5" r=".36" fill="#f0f"/>
<circle cx="157.3" cy="58.5" r=".36" fill="none" stroke="#f0f" stroke-width=".2"/>
<circle cx="219.5" cy="62.2" r=".36" fill="#f0f"/>
<circle cx="219.5" cy="62.2" r=".36" fill="none" stroke="#f0f" stroke-width=".2"/>
<circle cx="239.6" cy="62.2" r=".36" fill="#f0f"/>
<circle cx="239.6" cy="62.2" r=".36" fill="none" stroke="#f0f" stroke-width=".2"/>
<circle cx="199.3" cy="69.5" r=".36" fill="#f0f"/>
<circle cx="199.3" cy="69.5" r=".36" fill="none" stroke="#f0f" stroke-width=".2"/>
<circle cx="241.4" cy="62.2" r=".36" fill="#f0f"/>
<circle cx="241.4" cy="62.2" r=".36" fill="none" stroke="#f0f" stroke-width=".2"/>
<circle cx="254.2" cy="62.2" r=".36" fill="#f0f"/>
<circle cx="254.2" cy="62.2" r=".36" fill="none" stroke="#f0f" stroke-width=".2"/>
<circle cx="241.4" cy="80.5" r=".36" fill="#f0f"/>
<circle cx="241.4" cy="80.5" r=".36" fill="none" stroke="#f0f" stroke-width=".2"/>
<circle cx="241.4" cy="84.1" r=".36" fill="#f0f"/>
<circle cx="241.4" cy="84.1" r=".36" fill="none" stroke="#f0f" stroke-width=".2"/>
<circle cx="265.2" cy="62.2" r=".36" fill="#f0f"/>
<circle cx="265.2" cy="62.2" r=".36" fill="none" stroke="#f0f" stroke-width=".2"/>
<circle cx="276.1" cy="62.2" r=".36" fill="#f0f"/>
<circle cx="276.1" cy="62.2" r=".36" fill="none" stroke="#f0f" stroke-width=".2"/>
<circle cx="287.1" cy="62.2" r=".36" fill="#f0f"/>
<circle cx="287.1" cy="62.2" r=".36" fill="none" stroke="#f0f" stroke-width=".2"/>
<circle cx="298.1" cy="62.2" r=".36" fill="#f0f"/>
<circle cx="298.1" cy="62.2" r=".36" fill="none" stroke="#f0f" stroke-width=".2"/>
<circle cx="124.4" cy="171.9" r=".36" fill="#f0f"/>
<circle cx="124.4" cy="171.9" r=".36" fill="none" stroke="#f0f" stroke-width=".2"/>
<circle cx="111.6" cy="146.3" r=".36" fill="#f0f"/>
<circle cx="111.6" cy="146.3" r=".36" fill="none" stroke="#f0f" stroke-width=".2"/>
<circle cx="150" cy="153.6" r=".36" fill="#f0f"/>
<circle cx="150" cy="153.6" r=".36" fill="none" stroke="#f0f" stroke-width=".2"/>
<circle cx="142.6" cy="153.6" r=".36" fill="#f0f"/>
<circle cx="142.6" cy="153.6" r=".36" fill="none" stroke="#f0f" stroke-width=".2"/>
<text font-size="6.9" fill="#00f" x="139" y="12.1">PERIPHERAL POWER SUPPLY-2</text>
<text font-size="5.1" fill="#00f" x="150" y="29.9">3.3V, 6.0AMPS SUPPLY</text>
<g font-size="4.3" fill="#00f">
<text x="78.6" y="133.4">1.0V, 0.5AMPS SUPPLY (ETHERNET)</text>
<text x="224.9" y="133.4">1.8V VPP, 0.5AMPS SUPPLY</text>
</g>
<g font-size="3.7">
<text x="43.9" y="30.5">VinMin = 4.5V</text>
<text x="43.9" y="34.1">VinMax = 24V</text>
<text x="43.9" y="37.8">Vout = 3.3V @ 6A</text>
</g>
<text font-size="2.4" x="229" y="262.2">Designed for TI by Mistral Solutions Pvt Ltd</text>
<g font-size="1.6">
<text x="86" y="38.1">VMAIN</text>
<text x="140.8" y="49">VCC_3V3_MAIN</text>
<text x="190.2" y="52.7">DGND</text>
<text x="163.3" y="60">12</text>
<text x="164.2" y="58.1">8</text>
<text x="178.8" y="55.4" transform="rotate(-90 178.8 55.4)">2</text>
<text x="193.3" y="58.1">1</text>
<text x="296.3" y="56.3">VCC_3V3_MAIN</text>
<text x="91.4" y="61.8">DGND</text>
<text x="109.7" y="61.8">DGND</text>
<text x="164.2" y="63.6">5</text>
<text x="193.3" y="61.8">10</text>
<text x="193.3" y="65.5">14</text>
<text x="93.3" y="69.1">VMAIN</text>
<text x="164.2" y="67.3">7</text>
<text x="193.3" y="69.1">13</text>
<text x="164.2" y="72.8">6</text>
<text x="175.2" y="77.2" transform="rotate(-90 175.2 77.2)">3</text>
<text x="178.8" y="77.2" transform="rotate(-90 178.8 77.2)">9</text>
<text x="193.3" y="72.8">4</text>
<text x="180.7" y="78.1" transform="rotate(-90 180.7 78.1)">11</text>
<text x="142.6" y="92.9">DGND</text>
<text x="173.7" y="92.9">DGND</text>
<text x="239.6" y="103.9">DGND</text>
<text x="263.3" y="103.9">DGND</text>
<text x="274.3" y="103.9">DGND</text>
<text x="285.3" y="103.9">DGND</text>
<text x="296.3" y="103.9">DGND</text>
<text x="109.2" y="141.9">VCC_1V8</text>
<text x="241.2" y="142.3">VCC_3V3_SYS</text>
<text x="147.6" y="149.2">VDD_1V0</text>
<text x="288.9" y="147.8">VPP_1V8</text>
<text x="85.4" y="154.7">VCC_1V8</text>
<text x="95.1" y="151.4">DGND</text>
<text x="116.7" y="153.2">4</text>
<text x="132.9" y="153.2">1</text>
<text x="230.4" y="153.3">DGND</text>
<text x="252" y="153.2">4</text>
<text x="268.3" y="153.2">1</text>
<text x="116.7" y="158.7">3</text>
<text x="252" y="158.7">3</text>
<text x="124" y="163.1" transform="rotate(-90 124 163.1)">2</text>
<text x="127.6" y="163.1" transform="rotate(-90 127.6 163.1)">5</text>
<text x="259.3" y="163.1" transform="rotate(-90 259.3 163.1)">2</text>
<text x="263" y="163.1" transform="rotate(-90 263 163.1)">5</text>
<text x="287.1" y="167.9">DGND</text>
<text x="140.8" y="169.7">DGND</text>
<text x="122.5" y="178.9">DGND</text>
<text x="226.8" y="175.2">DGND</text>
<text x="257.9" y="175.2">DGND</text>
<text x="302.3" y="260.6">Title</text>
<text x="309.6" y="260.6">PERIPHERAL POWER SUPPLY-2</text>
<text x="302.5" y="269">Size</text>
<text x="362.3" y="269">Rev</text>
<text x="302.7" y="274.9">Date:</text>
<text x="303.8" y="271.8">C</text>
<text x="310.9" y="270.3">PROC142A(002)</text>
<text x="311.3" y="275.1">Tuesday, November 22, 2022</text>
<text x="340" y="274.9">Sheet</text>
<text x="348.4" y="275.1">11</text>
<text x="353.3" y="275.1">of</text>
<text x="358.4" y="275.1">44</text>
<text x="362.1" y="271.8">A</text>
</g>
<g font-size="1.6" fill="#f00">
<text x="179.6" y="39.8">LM61460_VCC</text>
<text x="124.7" y="63.6">VCC_3V3_PG</text>
<text x="201.5" y="61.7">LM61460_SW</text>
<text x="144.8" y="67.2">LM61460_EN</text>
<text x="201.5" y="69.1">CBOOT C413</text>
<text x="148.5" y="72.7">LM61460_RT</text>
<text x="223.5" y="80">VCC_3V3_FB</text>
<text x="198.2" y="159.7">(39)</text>
<text x="204.3" y="159.7">VPP_LDO_EN</text>
</g>
<g font-size="1.6" fill="#000080">
<text x="193.9" y="45.4">C407</text>
<text x="193.9" y="47.2">1uF</text>
<text x="95.1" y="50.8">C414</text>
<text x="95.1" y="52.7">10uF</text>
<text x="104.2" y="50.8">C418</text>
<text x="104.2" y="52.7">1uF</text>
<text x="113.4" y="50.8">C400</text>
<text x="113.4" y="52.7">10uF</text>
<text x="122.5" y="50.8">C396</text>
<text x="122.5" y="52.7">1uF</text>
<text x="148.1" y="56.3">R453</text>
<text x="148.1" y="58.2">100K_1%</text>
<text x="166.4" y="56.3">U67</text>
<text x="221.3" y="61.8">L12</text>
<text x="232.3" y="61.8">4.7uH</text>
<text x="214" y="69.1">0.1uF</text>
<text x="243.2" y="71">R455</text>
<text x="256" y="67.3">R461</text>
<text x="256" y="69.1">1K_1%</text>
<text x="96.9" y="76.5">R680</text>
<text x="243.2" y="72.8">100K_1%</text>
<text x="96.9" y="78.3">100K_1%</text>
<text x="146.3" y="80.1">R454</text>
<text x="146.3" y="81.9">32.4K_1%</text>
<text x="155.4" y="78.3">LM61460AANQRJRRQ1</text>
<text x="256" y="78.3">C402</text>
<text x="256" y="80.1">36pF</text>
<text x="267" y="78.3">C419</text>
<text x="267" y="80.1">47uF</text>
<text x="278" y="78.3">C154</text>
<text x="278" y="80.1">47uF</text>
<text x="288.9" y="78.3">C395</text>
<text x="288.9" y="80.1">47uF</text>
<text x="299.9" y="78.3">C426</text>
<text x="299.9" y="80.1">0.1uF</text>
<text x="243.2" y="91.1">R467</text>
<text x="243.2" y="92.9">43.2K_1%</text>
<text x="98.8" y="146">C100</text>
<text x="104.2" y="146">1uF</text>
<text x="234.1" y="146">C92</text>
<text x="239.6" y="146">1uF</text>
<text x="118.9" y="151.4">U24</text>
<text x="254.2" y="151.4">U21</text>
<text x="95.1" y="158.7">R116</text>
<text x="106.1" y="158.7">0E</text>
<text x="145.6" y="160.6">C95</text>
<text x="235.9" y="158.7">R105</text>
<text x="245.1" y="158.7">0E</text>
<text x="291.9" y="160.6">C86</text>
<text x="107.9" y="162.4">TLV75510PDQNR</text>
<text x="145.6" y="162.8">1uF</text>
<text x="230.4" y="164.2">R104</text>
<text x="230.4" y="166.1">10K</text>
<text x="265.2" y="164.2">TLV75518PDQNR</text>
<text x="291.9" y="162.8">1uF</text>
</g>
<g font-size="1.6" fill="#004080">
<text x="167.3" y="59.3">VIN1</text>
<text x="187.3" y="59.3">BIAS</text>
<text x="167.3" y="64.7">PGOOD</text>
<text x="167.3" y="61.1">VIN2</text>
<text x="180" y="61.1" transform="rotate(-90 180 61.1)">VCC</text>
<text x="188.4" y="62.9">SW</text>
<text x="167.3" y="68.4">EN/SYNC</text>
<text x="185.2" y="70.2">RBOOT</text>
<text x="185.2" y="66.6">CBOOT</text>
<text x="167.3" y="73.9">RT</text>
<text x="176.3" y="74.1" transform="rotate(-90 176.3 74.1)">AGND</text>
<text x="180" y="74.1" transform="rotate(-90 180 74.1)">PGND1</text>
<text x="181.8" y="74.1" transform="rotate(-90 181.8 74.1)">PGND2</text>
<text x="189" y="73.9">FB</text>
<text x="119.8" y="154.4">IN</text>
<text x="127.2" y="154.4">OUT</text>
<text x="255.1" y="154.4">IN</text>
<text x="262.6" y="154.4">OUT</text>
<text x="119.8" y="159.8">EN</text>
<text x="125.1" y="160" transform="rotate(-90 125.1 160)">GND</text>
<text x="128.8" y="160" transform="rotate(-90 128.8 160)">EP</text>
<text x="255.1" y="159.8">EN</text>
<text x="260.4" y="160" transform="rotate(-90 260.4 160)">GND</text>
<text x="264.1" y="160" transform="rotate(-90 264.1 160)">EP</text>
</g>
<g font-size="1.6" fill="#808080">
<text x="309.1" y="59.1">TP51</text>
<text x="157.3" y="153.3">TP33</text>
<text x="301.8" y="153.3">TP31</text>
</g>
<g font-size="1.3">
<text x="38.4" y="1.4">5</text>
<text x="111.6" y="1.4">4</text>
<text x="184.7" y="1.4">3</text>
<text x="257.9" y="1.4">2</text>
<text x="331" y="1.4">1</text>
<text x=".5" y="37.3">D</text>
<text x="368" y="37.3">D</text>
<text x=".5" y="105.9">C</text>
<text x="368" y="105.9">C</text>
<text x=".5" y="174.4">B</text>
<text x="368" y="174.4">B</text>
<text x=".5" y="243">A</text>
<text x="368" y="243">A</text>
<text x="38.4" y="277.5">5</text>
<text x="111.6" y="277.5">4</text>
<text x="184.7" y="277.5">3</text>
<text x="257.9" y="277.5">2</text>
<text x="331" y="277.5">1</text>
</g>
</svg>
